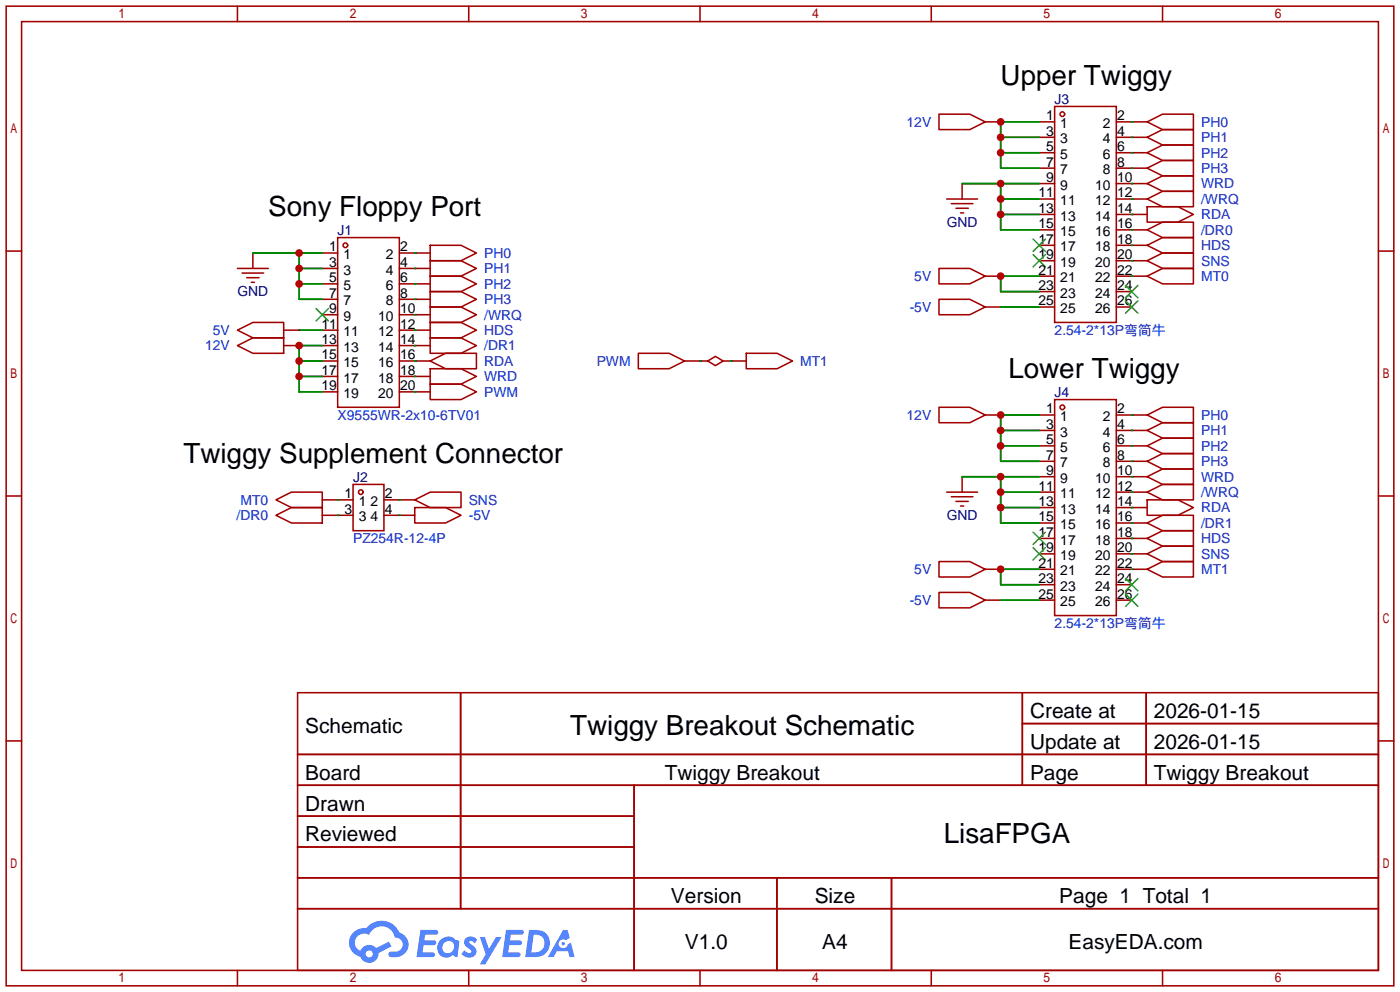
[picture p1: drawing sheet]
<svg xmlns="http://www.w3.org/2000/svg" width="231mm" height="163mm" viewBox="0 0 231 163" stroke-linecap="round" stroke-linejoin="round" font-family="sans-serif">
<g fill="none" stroke="#a10000" stroke-width=".25">
<path d="M1 1h228.6v161.3h-228.6zM3.6 3.6h223.5v156.2h-223.5zM39.1 1v2.6M77.2 1v2.6M115.3 1v2.6M153.4 1v2.6M191.5 1v2.6M1 41.3h2.6M227.1 41.3h2.5M1 81.7h2.6M227.1 81.7h2.5M49 114h178.1v45.8h-178.1z"/>
<path d="M75.9 114v35.6M168.4 114v15.3M168.4 119.1h58.7M188.8 114v15.3M1 122h2.6M49 124.2h178.1M49 129.3h178.1M49 134.4h55.5M49 139.4h55.5M104.5 129.3v30.5M227.1 122h2.5M39.1 159.8v2.5"/>
<path d="M49 144.5h178.1M49 149.6h178.1M77.2 159.8v2.5M115.3 159.8v2.5M128 144.5v15.3M146.9 144.5v15.3M153.4 159.8v2.5M191.5 159.8v2.5"/>
</g>
<g fill="#5487ff">
<path d="M76.8 154.4a1.3 1.3 0 0 1 1.8 .3l-.4 .7a.54 .54 0 0 0-.9-.3v.2a2.32 2.32 0 0 1 1.2 1.3 1.36 1.36 0 0 1-1.1 1.1 1.36 1.36 0 0 1-1.4-.7l.5-.5a.64 .64 0 0 0 .5 .4 .64 .64 0 0 0 .7-.3l-.2-.2a1.6 1.6 0 0 1-1-1.5z"/>
<path d="M79 154.3h.9l.6 1.9 1.2-1.9h.9l-2.7 4.5h-.9l1-1.7z"/>
<path d="M69.3 153.1h1.6a1.31 1.31 0 0 1 1.2 .2 .4 .4 0 0 1-.3 .6h-1.8l-.1 .9h1.6a.4 .4 0 0 1 .4 .5 .4 .4 0 0 1-.4 .3h-1.7l-.2 1.2h.8a1.23 1.23 0 0 1 1.2 .2 .39 .39 0 0 1-.3 .6h-2.7z"/>
<path d="M83.4 153.1h1.6a1.32 1.32 0 0 1 1.2 .2 .39 .39 0 0 1-.3 .6h-1.8l-.1 .9h1.6a.4 .4 0 0 1 .4 .4 .4 .4 0 0 1-.4 .4h-1.7l-.2 1.2h.8a1.23 1.23 0 0 1 1.2 .2 .39 .39 0 0 1-.3 .6h-2.7z"/>
<path d="M92.8 153.1h.7l.4 1.3-.7 .4a.75 .75 0 0 0-1.1 .3 .75 .75 0 0 0 .5 1 .75 .75 0 0 0 .9-.6l.5-.3 .7 2.4h-.9l-.2-1h-1.9l-.5 1h-.9z"/>
<path d="M87.2 153.1l-.7 4.5h1.5a2.27 2.27 0 0 0 2.5-1.7 2.27 2.27 0 0 0-1.3-2.7zM87.9 153.9a1.5 1.5 0 0 1 1.8 1.5 1.5 1.5 0 0 1-1.9 1.4h-.3z"/>
<path d="M72.6 154.7a1.62 1.62 0 0 0-.4 2.1 1.62 1.62 0 0 0 2 .7l.4-.3 .3 .3 .5 .1 .3-2.5-.2-.3h-.5a1.58 1.58 0 0 0-2.4-.1zM73.2 155.2a.96 .96 0 0 1 1.4 .1 .96 .96 0 0 1-.2 1.4 .95 .95 0 0 1-1.4-.1 .95 .95 0 0 1 .2-1.4z"/>
<path d="M58.2 153.5a2.37 2.37 0 0 0 1.2 4 1.54 1.54 0 0 0 1.7 1 1.54 1.54 0 0 0 1.3-1.6l2.1-1.1-.5-.8-2 1.1a1.57 1.57 0 0 0-2.6 .5 1.5 1.5 0 0 1-.8-2.2 1.5 1.5 0 0 1 2.2-.5 2.23 2.23 0 0 1 2.3-1.4 2.23 2.23 0 0 1 2 1.9 1.16 1.16 0 0 1 1.2 1 1.16 1.16 0 0 1-1.1 1.3h-.6a.47 .47 0 0 0-.6 .4 .47 .47 0 0 0 .4 .5 2.23 2.23 0 0 0 2.3-.6 2.23 2.23 0 0 0 .4-2.4 2.16 2.16 0 0 0-1.3-1.1 3.2 3.2 0 0 0-5.5-.7l-1.1 .1zM60.2 157.1a.6 .6 0 0 1 1.2 0 .6 .6 0 0 1-1.2 0z"/>
<circle cx="92.8" cy="155.4" r=".28"/>
</g>
<g fill="none" stroke="#a10000" stroke-width=".25">
<path d="M154.7 18.8h5.1l2.5 1.3-2.5 1.2h-5.1zM173.7 17.5h10.2v35.6h-10.2zM55.6 39.1h10.2v28h-10.2zM156 32.8h5M156.7 33.5h3.6M157.5 34.3h2M158.2 35.1h.5M158.5 30.2v2.6M162.3 20.1h2.5M171.2 20.1h2.5M171.2 22.6h2.5M171.2 25.1h2.5"/>
<path d="M171.2 27.7h2.5M171.2 30.2h2.5M171.2 32.8h2.5M171.2 37.8h2.5M171.2 35.3h2.5M183.9 20.1h5.1M183.9 22.6h5.1M183.9 25.1h5.1M183.9 27.7h5.1M183.9 30.2h5.1M183.9 32.8h5.1M183.9 37.8h5.1"/>
<path d="M183.9 35.3h5.1M189 20.1l2.5-1.3h5.1v2.5h-5.1zM189 22.6l2.5-1.3h5.1v2.6h-5.1zM189 25.1l2.5-1.2h5.1v2.5h-5.1zM189 27.7l2.5-1.3h5.1v2.6h-5.1zM189 37.8l2.5-1.2h5.1v2.5h-5.1zM189 32.8l2.5-1.3h5.1v2.5h-5.1zM189 30.2l2.5-1.2h5.1v2.5h-5.1zM189 34h5.1l2.5 1.3-2.5 1.3h-5.1zM39.1 54.4l2.6-1.3h5v2.5h-5zM39.1 56.9l2.6-1.3h5v2.6h-5zM39.1 44.2h5.1"/>
<path d="M39.9 45h3.5M40.6 45.7h2.1M41.4 46.5h.5M41.7 41.7v2.5M46.7 56.9h2.6M46.7 54.4h2.6M53.1 41.7h2.5M53.1 44.2h2.5M53.1 46.7h2.5M53.1 59.4h2.5M53.1 49.3h2.5M53.1 56.9h2.5"/>
<path d="M53.1 51.8h2.5M53.1 54.4h2.5M65.8 41.7h5.1M65.8 44.2h5.1M65.8 46.7h5.1M65.8 59.4h5.1M65.8 49.3h5.1M65.8 56.9h5.1M65.8 51.8h5.1M65.8 54.4h5.1M70.9 40.4h5l2.6 1.3-2.6 1.2h-5zM70.9 42.9h5l2.6 1.3-2.6 1.3h-5z"/>
<path d="M70.9 45.5h5l2.6 1.2-2.6 1.3h-5zM70.9 48h5l2.6 1.3-2.6 1.2h-5zM70.9 50.5h5l2.6 1.3-2.6 1.3h-5zM70.9 53.1h5l2.6 1.3-2.6 1.2h-5zM70.9 55.6h5l2.6 1.3-2.6 1.3h-5zM70.9 59.4l2.5-1.2h5.1v2.5h-5.1zM105.2 58.2h5l2.6 1.2-2.6 1.3h-5zM112.8 59.4h3.8M116.6 59.4l1.3-.7 1.2 .7-1.2 .8zM119.1 59.4h3.8M122.9 58.2h5.1l2.6 1.2-2.6 1.3h-5.1zM154.7 44.2h5.1l2.5 1.3-2.5 1.2h-5.1z"/>
<path d="M154.7 49.3h5.1l2.5 1.2-2.5 1.3h-5.1zM162.3 50.5h2.5M162.3 45.5h2.5M171.2 50.5h2.5M171.2 48h2.5M171.2 45.5h2.5M171.2 42.9h2.5M171.2 40.4h2.5M183.9 50.5h2.5M183.9 48h2.5M183.9 45.5h5.1M183.9 42.9h5.1"/>
<path d="M183.9 40.4h5.1M189 40.4l2.5-1.3h5.1v2.6h-5.1zM189 42.9l2.5-1.2h5.1v2.5h-5.1zM189 45.5l2.5-1.3h5.1v2.5h-5.1zM53.1 64.5h2.5M53.1 62h2.5M58.2 79.8h5v7.6h-5zM65.8 64.5h5.1M65.8 62h5.1M70.9 60.7h5l2.6 1.3-2.6 1.2h-5zM70.9 63.2h5l2.6 1.3-2.6 1.3h-5zM154.7 67.1h5.1l2.5 1.2-2.5 1.3h-5.1z"/>
<path d="M158.5 78.5v2.5M162.3 68.3h2.5M171.2 68.3h2.5M171.2 70.9h2.5M171.2 73.4h2.5M171.2 75.9h2.5M171.2 78.5h2.5M173.7 65.8h10.2v35.5h-10.2zM183.9 68.3h5.1M183.9 70.9h5.1M183.9 73.4h5.1M183.9 75.9h5.1"/>
<path d="M183.9 78.5h5.1M189 68.3l2.5-1.2h5.1v2.5h-5.1zM189 70.9l2.5-1.3h5.1v2.5h-5.1zM189 73.4l2.5-1.3h5.1v2.6h-5.1zM189 75.9l2.5-1.2h5.1v2.5h-5.1zM189 78.5l2.5-1.3h5.1v2.6h-5.1zM45.5 82.3l2.5-1.3h5.1v2.6h-5.1zM45.5 84.8l2.5-1.2h5.1v2.5h-5.1zM53.1 82.3h5.1M53.1 84.8h5.1M63.2 82.3h5.1M63.2 84.8h5.1"/>
<path d="M68.3 82.3l2.6-1.3h5v2.6h-5zM68.3 83.6h5.1l2.5 1.2-2.5 1.3h-5.1zM154.7 92.5h5.1l2.5 1.2-2.5 1.3h-5.1zM154.7 97.5h5.1l2.5 1.3-2.5 1.3h-5.1zM156 81h5M156.7 81.8h3.6M157.5 82.5h2M158.2 83.3h.5M162.3 98.8h2.5M162.3 93.7h2.5M171.2 98.8h2.5M171.2 96.3h2.5"/>
<path d="M171.2 93.7h2.5M171.2 91.2h2.5M171.2 88.6h2.5M171.2 81h2.5M171.2 86.1h2.5M171.2 83.6h2.5M183.9 98.8h2.5M183.9 96.3h2.5M183.9 93.7h5.1M183.9 91.2h5.1M183.9 88.6h5.1M183.9 81h5.1"/>
<path d="M183.9 86.1h5.1M183.9 83.6h5.1M189 86.1l2.5-1.3h5.1v2.6h-5.1zM189 81l2.5-1.2h5.1v2.5h-5.1zM189 88.6l2.5-1.2h5.1v2.5h-5.1zM189 91.2l2.5-1.3h5.1v2.6h-5.1zM189 82.3h5.1l2.5 1.3-2.5 1.2h-5.1zM189 93.7l2.5-1.2h5.1v2.5h-5.1z"/>
<circle cx="175" cy="18.8" r=".38"/>
<circle cx="56.9" cy="40.4" r=".38"/>
<circle cx="175" cy="67.1" r=".38"/>
<circle cx="59.4" cy="81" r=".38"/>
</g>
<g fill="none" stroke="#3c3" stroke-width=".25">
<path d="M170.2 39.4l2 2M172.2 39.4l-2 2M52.1 50.8l2 2M54.1 50.8l-2 2M170.2 41.9l2 2M172.2 41.9l-2 2M185.4 49.5l2.1 2.1M185.4 47l2.1 2M187.5 49.5l-2.1 2.1M187.5 47l-2.1 2M170.2 87.6l2 2.1M170.2 90.2l2 2"/>
<path d="M172.2 87.6l-2 2.1M172.2 90.2l-2 2M185.4 97.8l2.1 2M185.4 95.2l2.1 2.1M187.5 97.8l-2.1 2M187.5 95.2l-2.1 2.1"/>
</g>
<g fill="none" stroke="#008700" stroke-width=".25">
<path d="M158.5 30.2h12.7M164.8 30.2v7.6h6.4M164.8 22.6h6.4M164.8 25.1h6.4M164.8 32.8h6.4M164.8 35.3h6.4M171.2 20.1h-6.4v7.6h6.4M186.4 27.7h.1M186.4 25.1h.1M186.4 22.6h.1M186.4 20.1h.1M186.4 32.8h.1"/>
<path d="M186.4 30.2h.1M186.4 35.3h.1M186.4 37.8h.1M41.7 41.7h11.4M49.3 41.7v7.6h3.8M49.3 59.4h3.8M49.3 54.4h3.8M49.3 44.2h3.8M49.3 46.7h3.8M53.1 56.9h-3.8v7.6h3.8M68.3 59.4h.1M68.3 56.9h.1"/>
<path d="M68.3 54.4h.1M68.3 51.8h.1M68.3 49.3h.1M68.3 46.7h.1M68.3 44.2h.1M68.3 41.7h.1M115.3 59.4h.1M120.4 59.4h.1M164.8 50.5h6.4M171.2 45.5h-6.4v2.5h6.4M186.4 40.4h.1M186.4 42.9h.1"/>
<path d="M186.4 45.5h.1M49.3 62h3.8M68.3 62h.1M68.3 64.5h.1M158.5 78.5h12.7M164.8 78.5v7.6h6.4M164.8 70.9h6.4M164.8 73.4h6.4M171.2 68.3h-6.4v7.6h6.4M186.4 75.9h.1M186.4 73.4h.1M186.4 70.9h.1"/>
<path d="M186.4 68.3h.1M186.4 78.5h.1M55.6 82.3h.1M55.6 84.8h.1M65.8 82.3h.1M65.8 84.8h.1M164.8 81h6.4M164.8 83.6h6.4M164.8 98.8h6.4M171.2 93.7h-6.4v2.6h6.4M186.4 81h.1M186.4 88.6h.1"/>
<path d="M186.4 91.2h.1M186.4 83.6h.1M186.4 93.7h.1M186.4 86.1h.1"/>
</g>
<g fill="#c00">
<circle cx="49.3" cy="56.9" r=".63"/>
<circle cx="49.3" cy="59.4" r=".63"/>
<circle cx="49.3" cy="62" r=".63"/>
<circle cx="49.3" cy="41.7" r=".63"/>
<circle cx="49.3" cy="44.2" r=".63"/>
<circle cx="49.3" cy="46.7" r=".63"/>
<circle cx="164.8" cy="20.1" r=".63"/>
<circle cx="164.8" cy="22.6" r=".63"/>
<circle cx="164.8" cy="25.1" r=".63"/>
<circle cx="164.8" cy="68.3" r=".63"/>
<circle cx="164.8" cy="70.9" r=".63"/>
<circle cx="164.8" cy="73.4" r=".63"/>
<circle cx="164.8" cy="78.5" r=".63"/>
<circle cx="164.8" cy="81" r=".63"/>
<circle cx="164.8" cy="83.6" r=".63"/>
<circle cx="164.8" cy="30.2" r=".63"/>
<circle cx="164.8" cy="32.8" r=".63"/>
<circle cx="164.8" cy="35.3" r=".63"/>
<circle cx="164.8" cy="93.7" r=".63"/>
<circle cx="164.8" cy="45.5" r=".63"/>
</g>
<g font-size="4.6">
<text x="164.8" y="14">Upper Twiggy</text>
<text x="44.2" y="35.6">Sony Floppy Port</text>
<text x="166.1" y="62.3">Lower Twiggy</text>
<text x="30.2" y="76.3">Twiggy Supplement Connector</text>
<text x="93.9" y="121.1">Twiggy Breakout Schematic</text>
<text x="155.5" y="138.9">LisaFPGA</text>
</g>
<g font-size="3.4">
<text x="169.7" y="118.2">Create at</text>
<text x="190.1" y="118.2">2026-01-15</text>
<text x="50.3" y="120.8">Schematic</text>
<text x="169.7" y="123.3">Update at</text>
<text x="190.1" y="123.3">2026-01-15</text>
<text x="50.3" y="128.4">Board</text>
<text x="109.5" y="128.4">Twiggy Breakout</text>
<text x="169.7" y="128.4">Page</text>
<text x="190.1" y="128.4">Twiggy Breakout</text>
<text x="50.3" y="133.5">Drawn</text>
<text x="50.3" y="138.5">Reviewed</text>
<text x="110.5" y="148.7">Version</text>
<text x="134.2" y="148.7">Size</text>
<text x="174.5" y="148.7">Page 1 Total 1</text>
<text x="112.8" y="156.3">V1.0</text>
<text x="135.5" y="156.3">A4</text>
<text x="176" y="156.3">EasyEDA.com</text>
</g>
<g font-size="2.3" fill="#000080">
<text x="173.7" y="17">J3</text>
<text x="55.6" y="38.6">J1</text>
<text x="156" y="37.4">GND</text>
<text x="39.1" y="48.8">GND</text>
<text x="173.7" y="65.3">J4</text>
<text x="58.2" y="79.3">J2</text>
<text x="156" y="85.6">GND</text>
</g>
<g font-size="2.3" fill="#00f">
<text x="149.3" y="20.9">12V</text>
<text x="197.9" y="20.9">PH0</text>
<text x="197.9" y="23.4">PH1</text>
<text x="197.9" y="25.9">PH2</text>
<text x="197.9" y="28.5">PH3</text>
<text x="197.9" y="33.6">/WRQ</text>
<text x="197.9" y="31">WRD</text>
<text x="197.9" y="38.6">/DR0</text>
<text x="197.9" y="41.2">HDS</text>
<text x="197.9" y="36.1">RDA</text>
<text x="79.8" y="42.4">PH0</text>
<text x="79.8" y="45">PH1</text>
<text x="79.8" y="47.5">PH2</text>
<text x="150.6" y="46.3">5V</text>
<text x="197.9" y="43.7">SNS</text>
<text x="197.9" y="46.3">MT0</text>
<text x="79.8" y="50.1">PH3</text>
<text x="79.8" y="52.6">/WRQ</text>
<text x="149.9" y="51.3">-5V</text>
<text x="33.8" y="57.7">12V</text>
<text x="35" y="55.1">5V</text>
<text x="79.8" y="55.1">HDS</text>
<text x="79.8" y="57.7">/DR1</text>
<text x="173.7" y="55.1">2.54-2*13P弯简牛</text>
<text x="79.8" y="62.8">WRD</text>
<text x="79.8" y="60.2">RDA</text>
<text x="79.8" y="65.3">PWM</text>
<text x="98.3" y="60.2">PWM</text>
<text x="131.8" y="60.2">MT1</text>
<text x="55.6" y="69.1">X9555WR-2x10-6TV01</text>
<text x="149.3" y="69.1">12V</text>
<text x="197.9" y="69.1">PH0</text>
<text x="197.9" y="71.7">PH1</text>
<text x="197.9" y="74.2">PH2</text>
<text x="197.9" y="76.7">PH3</text>
<text x="39.6" y="83.1">MT0</text>
<text x="77.2" y="83.1">SNS</text>
<text x="197.9" y="81.8">/WRQ</text>
<text x="197.9" y="79.3">WRD</text>
<text x="39" y="85.6">/DR0</text>
<text x="58.2" y="89.4">PZ254R-12-4P</text>
<text x="77.2" y="85.6">-5V</text>
<text x="197.9" y="86.9">/DR1</text>
<text x="197.9" y="89.4">HDS</text>
<text x="197.9" y="84.4">RDA</text>
<text x="150.6" y="94.5">5V</text>
<text x="197.9" y="92">SNS</text>
<text x="197.9" y="94.5">MT1</text>
<text x="149.9" y="99.6">-5V</text>
<text x="173.7" y="103.4">2.54-2*13P弯简牛</text>
</g>
<g font-size="2.3">
<text x="172.3" y="19.8">1</text>
<text x="172.3" y="22.4">3</text>
<text x="174.7" y="21.1">1</text>
<text x="174.7" y="23.6">3</text>
<text x="181.7" y="23.6">4</text>
<text x="181.7" y="21.1">2</text>
<text x="184" y="22.4">4</text>
<text x="184" y="19.8">2</text>
<text x="172.3" y="24.9">5</text>
<text x="172.3" y="27.4">7</text>
<text x="172.3" y="30">9</text>
<text x="174.7" y="26.2">5</text>
<text x="174.7" y="28.7">7</text>
<text x="181.7" y="28.7">8</text>
<text x="181.7" y="26.2">6</text>
<text x="184" y="30">10</text>
<text x="184" y="27.4">8</text>
<text x="184" y="24.9">6</text>
<text x="171.1" y="32.5">11</text>
<text x="171.1" y="35.1">13</text>
<text x="174.7" y="31.2">9</text>
<text x="174.7" y="33.8">11</text>
<text x="180.4" y="33.8">12</text>
<text x="180.4" y="31.2">10</text>
<text x="184" y="35.1">14</text>
<text x="184" y="32.5">12</text>
<text x="54.2" y="41.4">1</text>
<text x="65.9" y="41.4">2</text>
<text x="171.1" y="37.6">15</text>
<text x="171.1" y="40.1">17</text>
<text x="174.7" y="36.3">13</text>
<text x="174.7" y="38.9">15</text>
<text x="174.7" y="41.4">17</text>
<text x="180.4" y="41.4">18</text>
<text x="180.4" y="38.9">16</text>
<text x="180.4" y="36.3">14</text>
<text x="184" y="40.1">18</text>
<text x="184" y="37.6">16</text>
<text x="54.2" y="43.9">3</text>
<text x="54.2" y="46.5">5</text>
<text x="56.6" y="42.7">1</text>
<text x="56.6" y="45.2">3</text>
<text x="56.6" y="47.8">5</text>
<text x="63.6" y="47.8">6</text>
<text x="63.6" y="45.2">4</text>
<text x="63.6" y="42.7">2</text>
<text x="65.9" y="46.5">6</text>
<text x="65.9" y="43.9">4</text>
<text x="171.1" y="42.7">19</text>
<text x="171.1" y="45.2">21</text>
<text x="171.1" y="47.8">23</text>
<text x="174.7" y="43.9">19</text>
<text x="174.7" y="46.5">21</text>
<text x="180.4" y="46.5">22</text>
<text x="180.4" y="43.9">20</text>
<text x="184" y="47.8">24</text>
<text x="184" y="45.2">22</text>
<text x="184" y="42.7">20</text>
<text x="54.2" y="49">7</text>
<text x="54.2" y="51.6">9</text>
<text x="56.6" y="50.3">7</text>
<text x="56.6" y="52.8">9</text>
<text x="62.3" y="52.8">10</text>
<text x="63.6" y="50.3">8</text>
<text x="65.9" y="51.6">10</text>
<text x="65.9" y="49">8</text>
<text x="171.1" y="50.3">25</text>
<text x="174.7" y="49">23</text>
<text x="174.7" y="51.6">25</text>
<text x="180.4" y="51.6">26</text>
<text x="180.4" y="49">24</text>
<text x="184" y="50.3">26</text>
<text x="53" y="54.1">11</text>
<text x="53" y="56.6">13</text>
<text x="53" y="59.2">15</text>
<text x="56.6" y="55.4">11</text>
<text x="56.6" y="57.9">13</text>
<text x="62.3" y="57.9">14</text>
<text x="62.3" y="55.4">12</text>
<text x="65.9" y="59.2">16</text>
<text x="65.9" y="56.6">14</text>
<text x="65.9" y="54.1">12</text>
<text x="53" y="61.7">17</text>
<text x="53" y="64.3">19</text>
<text x="56.6" y="60.5">15</text>
<text x="56.6" y="63">17</text>
<text x="56.6" y="65.5">19</text>
<text x="62.3" y="65.5">20</text>
<text x="62.3" y="63">18</text>
<text x="62.3" y="60.5">16</text>
<text x="65.9" y="64.3">20</text>
<text x="65.9" y="61.7">18</text>
<text x="172.3" y="68.1">1</text>
<text x="172.3" y="70.6">3</text>
<text x="174.7" y="69.3">1</text>
<text x="174.7" y="71.9">3</text>
<text x="181.7" y="71.9">4</text>
<text x="181.7" y="69.3">2</text>
<text x="184" y="70.6">4</text>
<text x="184" y="68.1">2</text>
<text x="172.3" y="73.2">5</text>
<text x="172.3" y="75.7">7</text>
<text x="174.7" y="74.4">5</text>
<text x="174.7" y="77">7</text>
<text x="181.7" y="77">8</text>
<text x="181.7" y="74.4">6</text>
<text x="184" y="75.7">8</text>
<text x="184" y="73.2">6</text>
<text x="56.8" y="82">1</text>
<text x="59.1" y="83.3">1</text>
<text x="61" y="83.3">2</text>
<text x="63.4" y="82">2</text>
<text x="171.1" y="80.8">11</text>
<text x="171.1" y="83.3">13</text>
<text x="172.3" y="78.2">9</text>
<text x="174.7" y="79.5">9</text>
<text x="174.7" y="82">11</text>
<text x="180.4" y="82">12</text>
<text x="180.4" y="79.5">10</text>
<text x="184" y="83.3">14</text>
<text x="184" y="80.8">12</text>
<text x="184" y="78.2">10</text>
<text x="56.8" y="84.6">3</text>
<text x="59.1" y="85.9">3</text>
<text x="61" y="85.9">4</text>
<text x="63.4" y="84.6">4</text>
<text x="171.1" y="85.9">15</text>
<text x="171.1" y="88.4">17</text>
<text x="174.7" y="84.6">13</text>
<text x="174.7" y="87.1">15</text>
<text x="174.7" y="89.7">17</text>
<text x="180.4" y="89.7">18</text>
<text x="180.4" y="87.1">16</text>
<text x="180.4" y="84.6">14</text>
<text x="184" y="88.4">18</text>
<text x="184" y="85.9">16</text>
<text x="171.1" y="90.9">19</text>
<text x="171.1" y="93.5">21</text>
<text x="174.7" y="92.2">19</text>
<text x="174.7" y="94.7">21</text>
<text x="180.4" y="94.7">22</text>
<text x="180.4" y="92.2">20</text>
<text x="184" y="93.5">22</text>
<text x="184" y="90.9">20</text>
<text x="171.1" y="96">23</text>
<text x="171.1" y="98.6">25</text>
<text x="174.7" y="97.3">23</text>
<text x="174.7" y="99.8">25</text>
<text x="180.4" y="99.8">26</text>
<text x="180.4" y="97.3">24</text>
<text x="184" y="98.6">26</text>
<text x="184" y="96">24</text>
</g>
</svg>
